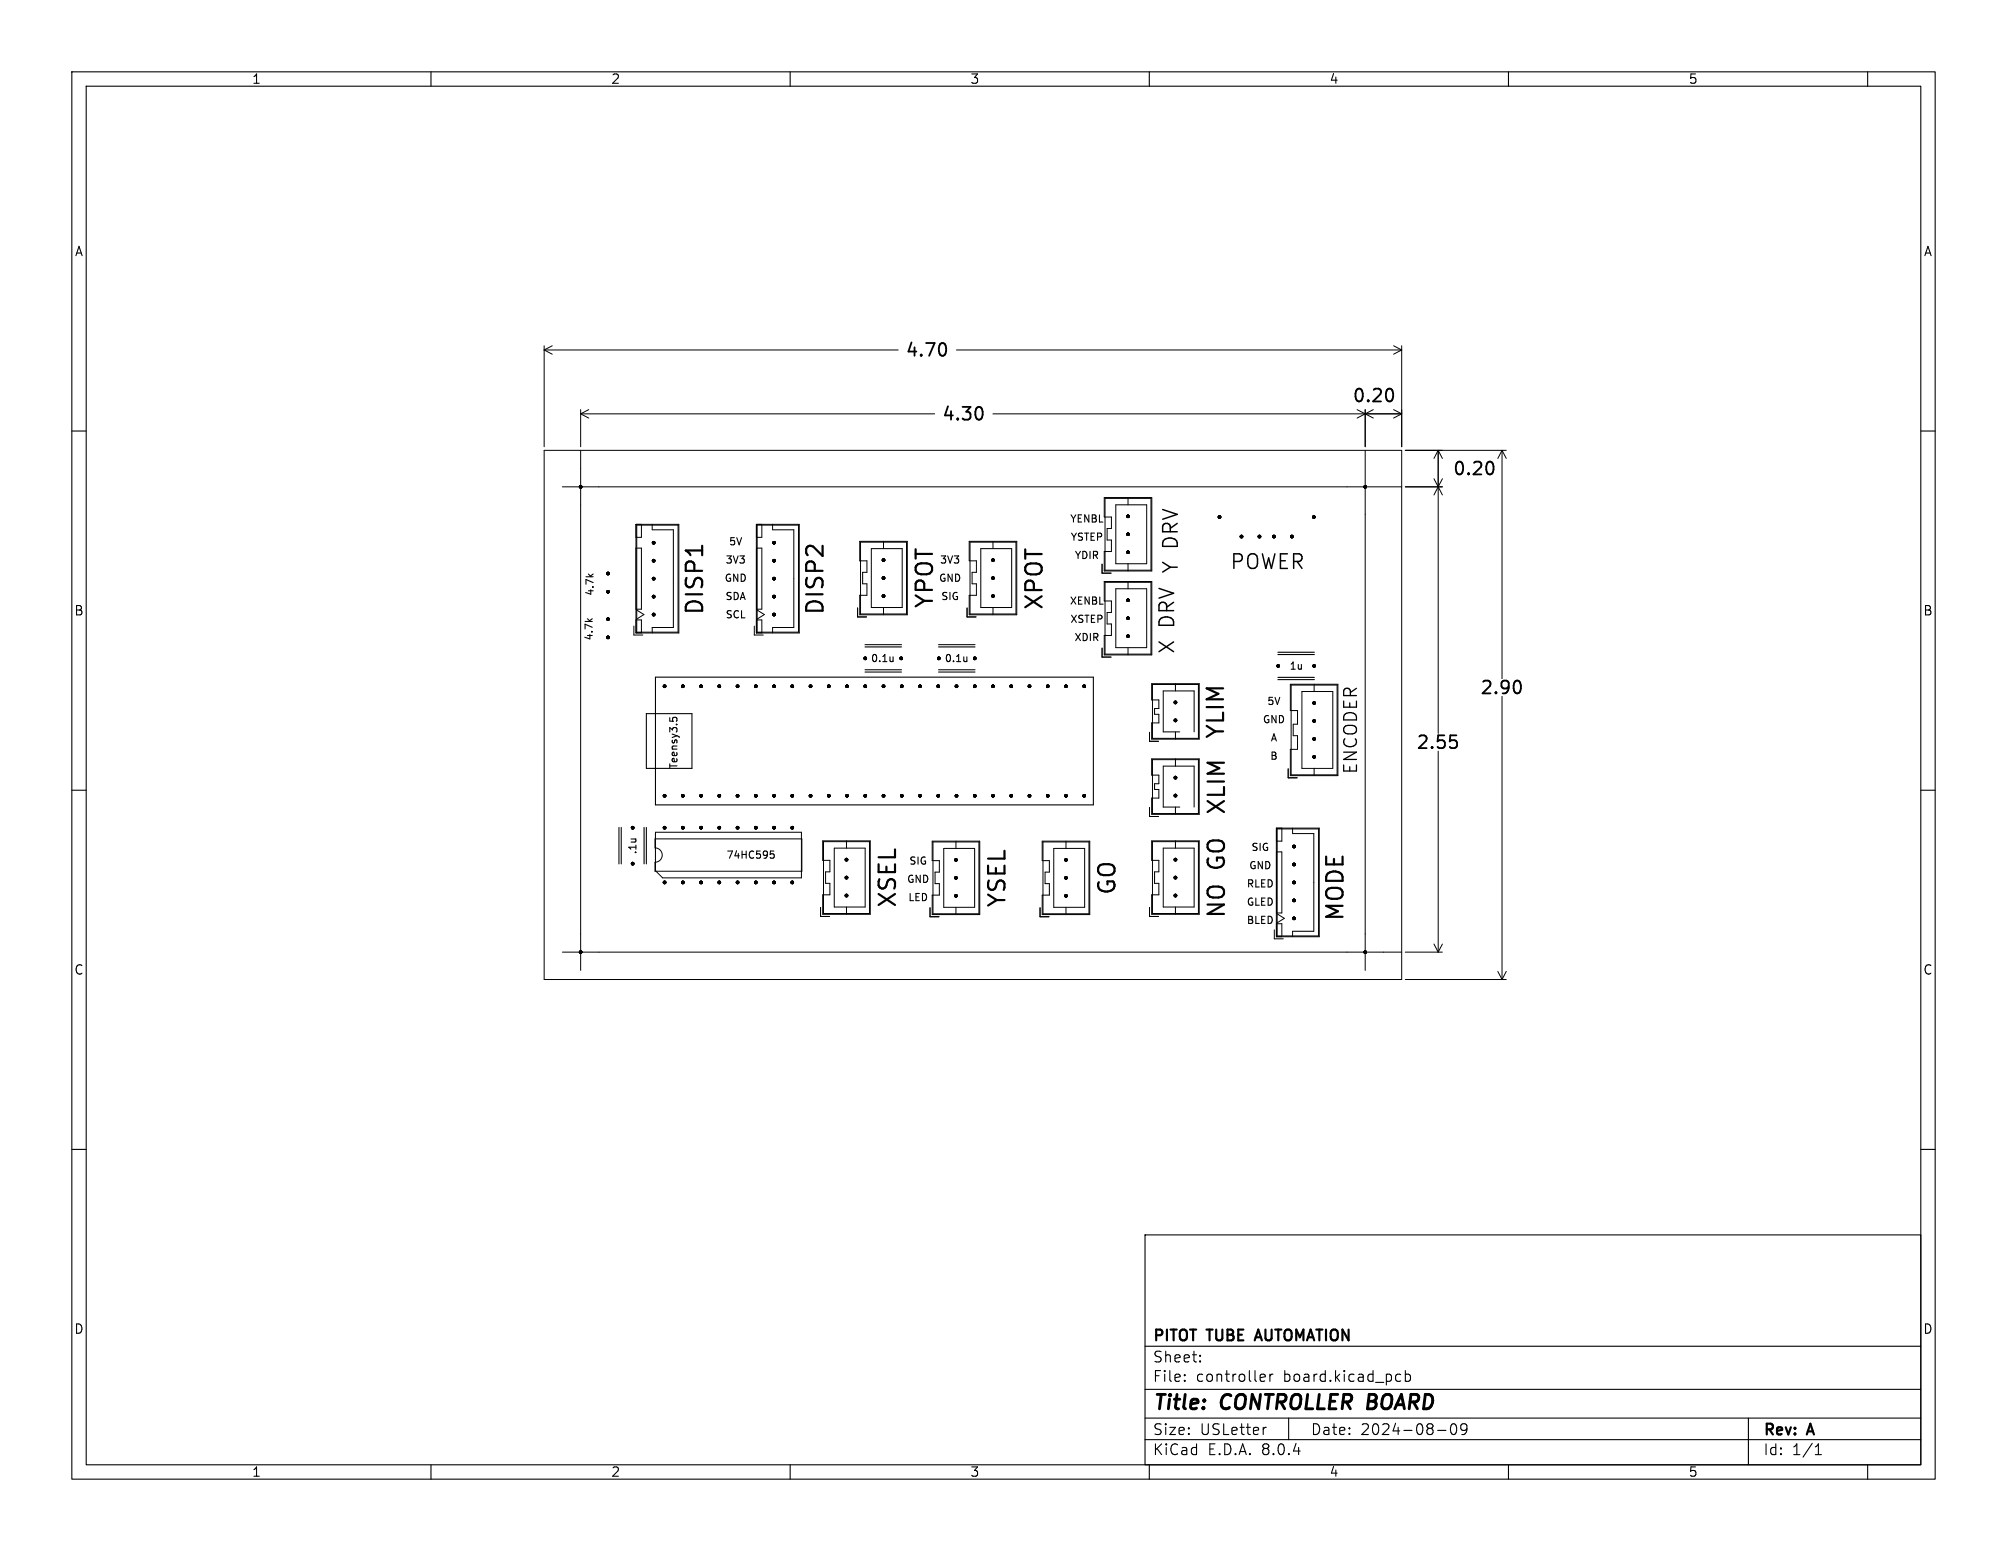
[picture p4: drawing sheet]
<svg xmlns="http://www.w3.org/2000/svg" width="279mm" height="216mm" viewBox="0 0 279 216" stroke-linecap="round" stroke-linejoin="round" font-family="sans-serif">
<g fill="none" stroke="#000" stroke-width=".15">
<path d="M10 10h259.4v195.9h-259.4zM12 12h255.4v191.9h-255.4zM60 10v2M110 10v2M160 10v2M210 10v2M260 10v2M10 60h2M267.4 60h2M81.9 79.9l.4 .4M82.6 79.9l-.4 .3M81.8 86.1l.4 .4"/>
<path d="M82.4 86.1l-.3 .3M90 99.3h6.3v7.7h-6.3zM91.2 94.3h61v17.7h-61zM93.2 99.9v.5M120.4 89.7h5.1M120.4 90.1h5.1M120.4 93.2h5.1M120.4 93.5h5.1M124.3 91.4v.7M124.3 92l-.1 .1M130.7 89.7h5M130.7 90.1h5"/>
<path d="M130.7 93.2h5M130.7 93.5h5M134.6 91.4v.7M134.6 92l-.1 .1M177.9 90.8h5.1M177.9 91.1h5.1M177.9 94.3h5.1M177.9 94.6h5.1M10 110h2M86.2 115.2v5.1M86.5 115.2v5.1M89.7 115.2v5.1"/>
<path d="M90 115.2v5.1M93.6 100.3v-.3l.2-.2 .3 .1 .1 .4M107.3 118.5h.4M107.3 118.9l.3-.1 .2 .2-.1 .4h-.4M267.4 110h2M10 160h2M267.4 160h2M159.4 171.9h108v32h-108zM159.4 197.4h108M159.4 193.4h108M159.4 187.4h108M164.9 192.1l.1 .1-.1 .1"/>
<path d="M164.9 192.1v.1v.1M164.9 191.4v.1M164.9 192.1v.2M164.9 191.4h.1l-.1 .1M167.1 189.4v.1v.1M167.1 189.4l-.1 .1 .1 .1M167.1 188.7v.1M167.1 189.4v.2M167.1 188.7h-.1l.1 .1M175.6 191.3l.5 .1v.2l-.7 .2M176.1 192.2l-.5 .1M176.3 198.7l-.3 .1"/>
<path d="M176.8 191.3v1M177.2 191.3l-.3 .1-.1 .2M179.4 197.4v3M194.6 191.3l.4 .1M195 192.2l-.4 .1M195.6 191.4l.5-.1 .3 .3v.4l-.2 .2-.1 .1-.5-.1M195.6 190.8v1.5M200.1 199.1h1.2M202.1 198.3a.36 .36 0 0 1 .6 .2 .77 .77 0 0 1-.4 1.2 1 1 0 0 1-.2-1.4zM204.2 198.8l-.3 .3h-.3l-.2-.3v-.3l.1-.2 .4-.1 .2 .1a.99 .99 0 0 1-.3 1.4h-.3M243.4 197.4v6.5M60 203.9v2"/>
<path d="M110 203.9v2M159.4 200.4h108M160 203.9v2M210 203.9v2M252.7 202.5h.9M252.7 201.4l.4-.4v1.5M260 203.9v2"/>
</g>
<path d="M97.8 76v1.3M174.8 186.1h.7M175.2 185.1l-.5 1.5" fill="none" stroke="#000" stroke-width=".3"/>
<g fill="none" stroke="#000" stroke-width=".14">
<path d="M75.8 48.1v14.1M75.8 48.7h49.2M75.8 48.7l1.1 .6M76.9 48.1l-1.1 .6M80.8 57v5.2M80.8 57.6h49.3M80.8 57.6l1.2 .6M82 57l-1.2 .6M133.1 48.7h62M138.2 57.6h56.9M188.9 57l2.3 1.2M190.1 57v5.2"/>
<path d="M191.2 57l-2.3 1.2M194 57l1.1 .6M194 48.1l1.1 .6M195.1 48.1v14.1M195.1 57.6l-1.1 .6M195.1 48.7l-1.1 .6M75.8 62.7h119.3v73.6h-119.3zM78.3 67.8h116.8M80.8 62.7v72.4M88.5 73h6v15.1h-6zM88.5 76.3h.8v8.5h-.8M88.6 73.1h5.8v14.9h-5.8z"/>
<path d="M89.3 73v1.8h-.8M90.8 73v.7h2.9v13.6h-2.9v.8M105.3 73h6v15.1h-6zM105.3 76.3h.8v8.5h-.8M105.4 73.1h5.8v14.9h-5.8zM106.1 73v1.8h-.8M107.6 73v.7h2.9v13.6h-2.9v.8M119.7 75.4h6.6v10.2h-6.6v-2.7h1v-1.6h-.6v-1.6h.6v-1.6h-1zM119.8 75.5h6.4v10h-6.4zM121.3 76.4h4.3v8.2h-4.3zM123 75.4v1M134.9 75.4h6.6v10.2h-6.6v-2.7h1v-1.6h-.6v-1.6h.6v-1.6h-1z"/>
<path d="M135 75.5h6.4v10h-6.4zM136.5 76.4h4.3v8.2h-4.3zM138.2 75.4v1M153.4 78.5v1.3h1.3M153.7 69.3h6.6v10.2h-6.6v-2.7h1v-1.6h-.6v-1.6h.6v-1.6h-1zM153.8 69.4h6.4v10h-6.4zM155.3 70.3h4.3v8.2h-4.3zM157 69.3v1M157 78.5v1M190.1 62.7v72.4M195.6 67.8h5.2M195.6 62.7h14.1"/>
<path d="M199.6 66.6l1.2 2.3M200.2 62.7v39.4M200.2 62.7l.6 1.1M200.2 62.7l-.6 1.1M200.8 66.6l-1.2 2.3M209.1 62.7v31.8M209.1 62.7l.6 1.1M209.1 62.7l-.6 1.1M88.2 87.1v1.3h1.3M88.5 86.3h.8v1.8h-.8M88.6 84.9l1 .6-1 .7M105 87.1v1.3h1.3"/>
<path d="M105.3 86.3h.8v1.8h-.8M105.4 84.9l1 .6-1 .7M119.4 84.6v1.3h1.2M123 84.6v1M134.6 84.6v1.3h1.3M138.2 84.6v1M153.4 90.2v1.3h1.3M153.7 80.9h6.6v10.3h-6.6v-2.7h1v-1.6h-.6v-1.6h.6v-1.6h-1zM153.8 81.1h6.4v10h-6.4zM155.3 82h4.3v8.2h-4.3zM157 80.9v1.1M157 90.2v1"/>
<path d="M160.3 95.2h6.6v7.7h-6.6v-2.3h1v-1.2h-.6v-.8h.6v-1.2h-1zM160.4 95.3h6.4v7.5h-6.4zM163.6 95.2v1M179.6 95.3h6.7v12.7h-6.7v-3.7h1v-1.9h-.6v-1.6h.6v-1.9h-1zM179.7 95.4h6.4v12.5h-6.4zM181.2 96.3h4.3v10.7h-4.3zM182.9 95.3v1M209.1 96.9v39.4M91.2 116.8h20.4v4.5h-20.4v-1.3a1 1 0 0 0 1-1 1 1 0 0 0-1-1zM91.2 115.9h20.4v6.3h-19.4l-1-1zM114.5 117.1h6.7v10.2h-6.7v-2.7h1v-1.6h-.6v-1.6h.6v-1.6h-1zM114.6 117.2h6.4v10h-6.4z"/>
<path d="M116.1 118.1h4.3v8.2h-4.3zM117.8 117.1v1M129.8 117.1h6.6v10.2h-6.6v-2.7h1v-1.6h-.6v-1.6h.6v-1.6h-1zM129.9 117.2h6.4v10h-6.4zM131.4 118.1h4.3v8.2h-4.3zM133.1 117.1v1M145.1 117.1h6.6v10.2h-6.6v-2.7h1v-1.6h-.6v-1.6h.6v-1.6h-1zM145.2 117.2h6.4v10h-6.4zM146.7 118.1h4.3v8.2h-4.3zM148.4 117.1v1M160 101.9v1.3h1.3M160 112.4v1.3h1.3"/>
<path d="M160.3 105.6h6.6v7.8h-6.6v-2.3h1v-1.2h-.6v-.8h.6v-1.2h-1zM160.3 117.1h6.6v10.2h-6.6v-2.7h1v-1.6h-.6v-1.6h.6v-1.6h-1zM160.4 105.7h6.4v7.5h-6.4zM160.4 117.2h6.4v10h-6.4zM161.9 118.1h4.3v8.2h-4.3zM163.6 101.9v1M163.6 105.6v1M163.6 112.3v1.1M163.6 117.1v1M164.2 112.3h-2.3v-5.7h4.3v5.7M164.2 101.9h-2.3v-5.7h4.3v5.7M177.7 115.3h6v15.1h-6z"/>
<path d="M177.7 115.3v1.8h.7v-1.8M177.7 118.6h.7v8.5h-.7zM177.8 115.4h5.7v14.9h-5.7zM179.3 107v1.3h1.3M179.9 115.3v.7h3v13.6h-3v.8M182.9 107v1M200.2 104.6v27.9M78.3 132.5h116.8M114.2 126.3v1.3h1.3M117.8 126.3v1M129.5 126.4v1.2h1.2M133.1 126.3v1"/>
<path d="M144.8 126.4v1.2h1.2M148.4 126.3v1M160 126.3v1.3h1.3M163.6 126.3v1M177.4 129.4v1.3h1.2M177.7 128.6h.7v1.8h-.7zM177.8 127.2l1 .6-1 .7M195.6 132.5h5.2M195.6 136.3h14.1M199.6 131.4l.6 1.1M200.8 131.4l-.6 1.1M208.5 135.2l.6 1.1"/>
<path d="M209.7 135.2l-.6 1.1"/>
</g>
<g fill="#000" stroke="#000" stroke-width=".14">
<circle cx="80.8" cy="67.8" r=".17"/>
<circle cx="84.6" cy="79.8" r=".17"/>
<circle cx="91" cy="78" r=".17"/>
<circle cx="91" cy="75.5" r=".18"/>
<circle cx="107.8" cy="78" r=".17"/>
<circle cx="107.8" cy="75.5" r=".18"/>
<circle cx="123" cy="78" r=".17"/>
<circle cx="138.2" cy="78" r=".17"/>
<circle cx="157" cy="74.4" r=".17"/>
<circle cx="157" cy="71.9" r=".17"/>
<circle cx="157" cy="76.9" r=".17"/>
<circle cx="169.8" cy="72" r=".17"/>
<circle cx="172.8" cy="74.7" r=".17"/>
<circle cx="175.3" cy="74.7" r=".17"/>
<circle cx="177.3" cy="74.7" r=".17"/>
<circle cx="179.8" cy="74.7" r=".17"/>
<circle cx="182.9" cy="72" r=".17"/>
<circle cx="190.1" cy="67.8" r=".17"/>
<circle cx="84.6" cy="88.7" r=".17"/>
<circle cx="84.6" cy="86.2" r=".17"/>
<circle cx="84.6" cy="82.4" r=".17"/>
<circle cx="91" cy="80.5" r=".17"/>
<circle cx="91" cy="85.5" r=".17"/>
<circle cx="91" cy="83" r=".17"/>
<circle cx="92.5" cy="95.5" r=".17"/>
<circle cx="95.1" cy="95.5" r=".17"/>
<circle cx="97.6" cy="95.5" r=".17"/>
<circle cx="100.1" cy="95.5" r=".17"/>
<circle cx="102.7" cy="95.5" r=".17"/>
<circle cx="105.2" cy="95.5" r=".17"/>
<circle cx="107.8" cy="80.5" r=".17"/>
<circle cx="107.8" cy="95.5" r=".17"/>
<circle cx="107.8" cy="85.5" r=".17"/>
<circle cx="107.8" cy="83" r=".17"/>
<circle cx="110.3" cy="95.5" r=".17"/>
<circle cx="112.8" cy="95.5" r=".17"/>
<circle cx="115.4" cy="95.5" r=".17"/>
<circle cx="117.9" cy="95.5" r=".17"/>
<circle cx="120.5" cy="95.5" r=".17"/>
<circle cx="120.5" cy="91.6" r=".17"/>
<circle cx="123" cy="95.5" r=".17"/>
<circle cx="123" cy="80.5" r=".17"/>
<circle cx="123" cy="83" r=".17"/>
<circle cx="125.5" cy="91.6" r=".17"/>
<circle cx="125.5" cy="95.5" r=".17"/>
<circle cx="128.1" cy="95.5" r=".17"/>
<circle cx="130.6" cy="95.5" r=".17"/>
<circle cx="130.7" cy="91.6" r=".17"/>
<circle cx="133.2" cy="95.5" r=".17"/>
<circle cx="135.7" cy="91.6" r=".17"/>
<circle cx="135.7" cy="95.5" r=".17"/>
<circle cx="138.2" cy="80.5" r=".17"/>
<circle cx="138.2" cy="95.5" r=".17"/>
<circle cx="138.2" cy="83" r=".17"/>
<circle cx="140.8" cy="95.5" r=".17"/>
<circle cx="143.3" cy="95.5" r=".17"/>
<circle cx="145.9" cy="95.5" r=".17"/>
<circle cx="148.4" cy="95.5" r=".17"/>
<circle cx="150.9" cy="95.5" r=".17"/>
<circle cx="157" cy="86.1" r=".17"/>
<circle cx="157" cy="88.6" r=".17"/>
<circle cx="157" cy="83.6" r=".17"/>
<circle cx="163.6" cy="97.8" r=".17"/>
<circle cx="177.9" cy="92.7" r=".17"/>
<circle cx="182.9" cy="97.9" r=".17"/>
<circle cx="182.9" cy="92.7" r=".17"/>
<circle cx="88.1" cy="115.2" r=".17"/>
<circle cx="92.5" cy="110.8" r=".17"/>
<circle cx="92.5" cy="115.2" r=".17"/>
<circle cx="95.1" cy="110.8" r=".17"/>
<circle cx="95.1" cy="115.2" r=".17"/>
<circle cx="97.6" cy="110.8" r=".17"/>
<circle cx="97.6" cy="115.2" r=".17"/>
<circle cx="100.1" cy="110.8" r=".17"/>
<circle cx="100.1" cy="115.2" r=".17"/>
<circle cx="102.7" cy="115.2" r=".17"/>
<circle cx="102.7" cy="110.8" r=".17"/>
<circle cx="105.2" cy="115.2" r=".17"/>
<circle cx="105.2" cy="110.8" r=".17"/>
<circle cx="107.8" cy="110.8" r=".17"/>
<circle cx="107.8" cy="115.2" r=".17"/>
<circle cx="110.3" cy="110.8" r=".17"/>
<circle cx="110.3" cy="115.2" r=".17"/>
<circle cx="112.8" cy="110.8" r=".17"/>
<circle cx="115.4" cy="110.8" r=".17"/>
<circle cx="117.8" cy="119.7" r=".17"/>
<circle cx="117.9" cy="110.8" r=".17"/>
<circle cx="120.5" cy="110.8" r=".17"/>
<circle cx="123" cy="110.8" r=".17"/>
<circle cx="125.5" cy="110.8" r=".17"/>
<circle cx="128.1" cy="110.8" r=".17"/>
<circle cx="130.6" cy="110.8" r=".17"/>
<circle cx="133.1" cy="119.7" r=".17"/>
<circle cx="133.2" cy="110.8" r=".17"/>
<circle cx="135.7" cy="110.8" r=".17"/>
<circle cx="138.2" cy="110.8" r=".17"/>
<circle cx="140.8" cy="110.8" r=".17"/>
<circle cx="143.3" cy="110.8" r=".17"/>
<circle cx="145.9" cy="110.8" r=".17"/>
<circle cx="148.4" cy="110.8" r=".17"/>
<circle cx="148.4" cy="119.7" r=".17"/>
<circle cx="150.9" cy="110.8" r=".17"/>
<circle cx="163.6" cy="119.7" r=".17"/>
<circle cx="163.6" cy="100.3" r=".17"/>
<circle cx="163.6" cy="110.7" r=".17"/>
<circle cx="163.6" cy="108.2" r=".17"/>
<circle cx="180.1" cy="117.8" r=".17"/>
<circle cx="182.9" cy="100.4" r=".17"/>
<circle cx="182.9" cy="105.4" r=".17"/>
<circle cx="182.9" cy="102.9" r=".17"/>
<circle cx="80.8" cy="132.5" r=".17"/>
<circle cx="88.1" cy="120.2" r=".17"/>
<circle cx="92.5" cy="122.8" r=".17"/>
<circle cx="95.1" cy="122.8" r=".17"/>
<circle cx="97.6" cy="122.8" r=".17"/>
<circle cx="100.1" cy="122.8" r=".17"/>
<circle cx="102.7" cy="122.8" r=".17"/>
<circle cx="105.2" cy="122.8" r=".17"/>
<circle cx="107.8" cy="122.8" r=".17"/>
<circle cx="110.3" cy="122.8" r=".17"/>
<circle cx="117.8" cy="124.7" r=".17"/>
<circle cx="117.8" cy="122.2" r=".17"/>
<circle cx="133.1" cy="122.2" r=".17"/>
<circle cx="133.1" cy="124.7" r=".17"/>
<circle cx="148.4" cy="122.2" r=".17"/>
<circle cx="148.4" cy="124.7" r=".17"/>
<circle cx="163.6" cy="124.7" r=".17"/>
<circle cx="163.6" cy="122.2" r=".17"/>
<circle cx="180.1" cy="127.8" r=".17"/>
<circle cx="180.1" cy="122.8" r=".17"/>
<circle cx="180.1" cy="125.3" r=".17"/>
<circle cx="180.1" cy="120.3" r=".17"/>
<circle cx="190.1" cy="132.5" r=".17"/>
</g>
<path d="M131.5 47.8a1.33 1.33 0 0 1 0 1.6M136.5 56.7a1.33 1.33 0 0 1 0 1.6M193.7 54.2a1.33 1.33 0 0 1 0 1.6M207.7 64.3a1.33 1.33 0 0 1 0 1.7M211.5 94.8a1.33 1.33 0 0 1 0 1.6M201.9 102.4h.9M202.5 103l.3 .4v.4l-.3 .3" fill="none" stroke="#000" stroke-width=".25"/>
<g font-size="3.2">
<text x="98.3" y="85.8" transform="rotate(-90 98.3 85.8)">DISP1</text>
<text x="115.1" y="85.8" transform="rotate(-90 115.1 85.8)">DISP2</text>
<text x="130.3" y="84.8" transform="rotate(-90 130.3 84.8)">YPOT</text>
<text x="145.6" y="85.1" transform="rotate(-90 145.6 85.1)">XPOT</text>
<text x="170.8" y="103" transform="rotate(-90 170.8 103)">YLIM</text>
<text x="171" y="113.6" transform="rotate(-90 171 113.6)">XLIM</text>
<text x="155.7" y="124.8" transform="rotate(-90 155.7 124.8)">GO</text>
<text x="125.2" y="126.5" transform="rotate(-90 125.2 126.5)">XSEL</text>
<text x="140.4" y="126.5" transform="rotate(-90 140.4 126.5)">YSEL</text>
<text x="171" y="128" transform="rotate(-90 171 128)">NO GO</text>
<text x="187.5" y="128.4" transform="rotate(-90 187.5 128.4)">MODE</text>
</g>
<g font-size="2.8">
<text x="171.2" y="79.5">POWER</text>
<text x="163.6" y="91.1" transform="rotate(-90 163.6 91.1)">X DRV Y DRV</text>
<text x="160.4" y="196.8">Title:</text>
<text x="170.1" y="196.8">CONTROLLER BOARD</text>
</g>
<g font-size="2.5">
<text x="125.9" y="50">4.70</text>
<text x="131" y="58.9">4.30</text>
<text x="188.2" y="56.3">0.20</text>
<text x="202.1" y="66.5">0.20</text>
<text x="205.9" y="97">2.90</text>
<text x="189.2" y="107.8" transform="rotate(-90 189.2 107.8)">ENCODER</text>
<text x="197" y="104.6">2.55</text>
</g>
<g font-size="2.1">
<text x="160.4" y="189.9">Sheet:</text>
<text x="160.4" y="187.1">PITOT</text>
<text x="168.2" y="187.1">TUBE</text>
<text x="175.5" y="187.1">AUTOMATION</text>
<text x="160.4" y="192.6">File:</text>
<text x="166.5" y="192.6">controller</text>
<text x="178.7" y="192.6">board.kicad_pcb</text>
<text x="160.4" y="202.8">KiCad</text>
<text x="160.4" y="200">Size:</text>
<text x="167" y="200">USLetter</text>
<text x="168.1" y="202.8">E.D.A.</text>
<text x="175.7" y="202.8">8.0.4</text>
<text x="182.4" y="200">Date:</text>
<text x="189.4" y="200">2024-08-09</text>
<text x="245.4" y="200.2">Rev:</text>
<text x="245.4" y="202.8">Id:</text>
<text x="249.5" y="202.8">1/1</text>
<text x="251.8" y="200.2">A</text>
</g>
<g font-size="1.8">
<text x="35" y="11.9">1</text>
<text x="85" y="11.9">2</text>
<text x="135" y="11.9">3</text>
<text x="185" y="11.9">4</text>
<text x="235" y="11.9">5</text>
<text x="10.3" y="35.9">A</text>
<text x="267.7" y="35.9">A</text>
<text x="10.3" y="85.9">B</text>
<text x="267.7" y="85.9">B</text>
<text x="10.3" y="135.9">C</text>
<text x="267.7" y="135.9">C</text>
<text x="10.3" y="185.9">D</text>
<text x="267.7" y="185.9">D</text>
<text x="35" y="205.8">1</text>
<text x="85" y="205.8">2</text>
<text x="135" y="205.8">3</text>
<text x="185" y="205.8">4</text>
<text x="235" y="205.8">5</text>
</g>
<g font-size="1.4">
<text x="101.4" y="76.1">5V</text>
<text x="148.9" y="72.9">YENBL</text>
<text x="149" y="75.5">YSTEP</text>
<text x="82.8" y="83" transform="rotate(-90 82.8 83)">4.7k</text>
<text x="100.8" y="81.2">GND</text>
<text x="100.9" y="83.7">SDA</text>
<text x="100.9" y="78.7">3V3</text>
<text x="130.6" y="81.2">GND</text>
<text x="130.8" y="78.7">3V3</text>
<text x="130.9" y="83.7">SIG</text>
<text x="149.5" y="78">YDIR</text>
<text x="82.7" y="89.3" transform="rotate(-90 82.7 89.3)">4.7k</text>
<text x="100.9" y="86.3">SCL</text>
<text x="148.8" y="84.4">XENBL</text>
<text x="148.9" y="86.9">XSTEP</text>
<text x="149.5" y="89.4">XDIR</text>
<text x="121.2" y="92.4">0.1u</text>
<text x="131.4" y="92.4">0.1u</text>
<text x="179.4" y="93.4">1u</text>
<text x="175.7" y="100.9">GND</text>
<text x="176.3" y="98.3">5V</text>
<text x="94.5" y="107.1" transform="rotate(-90 94.5 107.1)">Teensy3.5</text>
<text x="176.7" y="106">B</text>
<text x="176.8" y="103.4">A</text>
<text x="88.8" y="119" transform="rotate(-90 88.8 119)">.1u</text>
<text x="101" y="119.7">74HC595</text>
<text x="174.1" y="118.7">SIG</text>
<text x="126.2" y="123.1">GND</text>
<text x="126.3" y="125.6">LED</text>
<text x="126.5" y="120.6">SIG</text>
<text x="173.5" y="123.7">RLED</text>
<text x="173.8" y="121.2">GND</text>
<text x="173.5" y="128.8">BLED</text>
<text x="173.5" y="126.3">GLED</text>
</g>
</svg>
